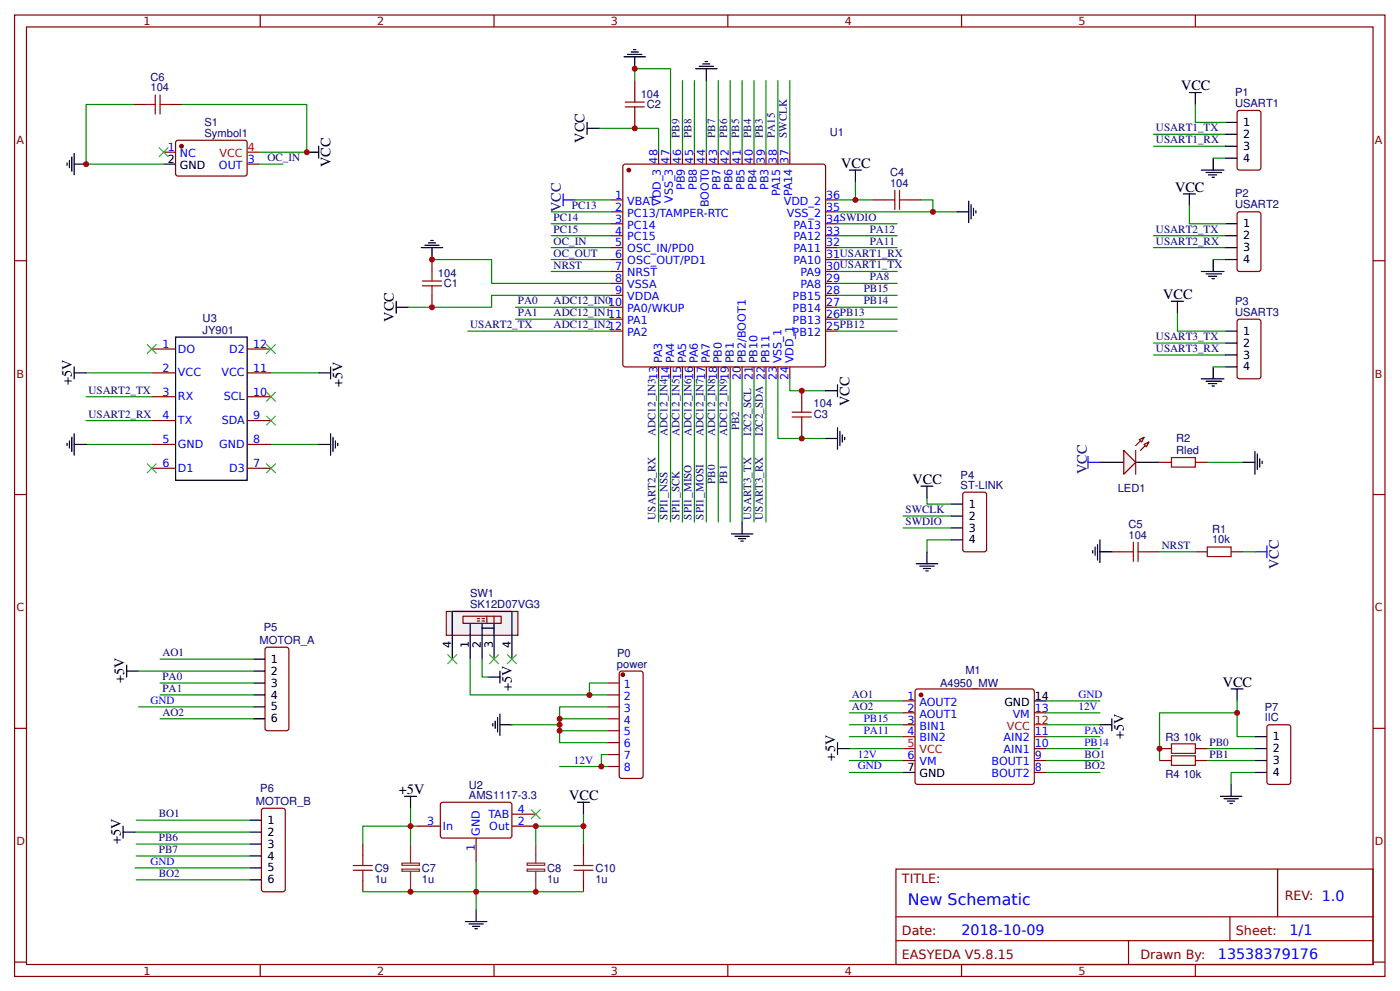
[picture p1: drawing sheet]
<svg xmlns="http://www.w3.org/2000/svg" width="311mm" height="220mm" viewBox="0 0 311 220" stroke-linecap="round" stroke-linejoin="round" font-family="sans-serif">
<g fill="none" stroke="#800" stroke-width=".26">
<path d="M3.2 3.3h304v213.3h-304zM5.9 6h298.7v207.9h-298.7zM57.7 3.3v2.7M109.6 3.3v2.7M140.8 17.9v2.6M161.4 3.3v2.7M213.3 3.3v2.7M265.2 3.3v2.7M138.2 36.7l.5-.3 44.2 .1 .2 .4v44.2l-.5 .3-44.2-.1-.2-.4zM140.8 25.8v2.7M146.1 33.8v2.6M148.7 33.8v2.6"/>
<path d="M151.4 33.8v2.6M154 33.8v2.6M156.7 33.8v2.6M159.3 33.8v2.6M162 33.8v2.6M164.6 33.8v2.6M167.3 33.8v2.6M169.9 33.8v2.6M172.6 33.8v2.6M175.2 33.8v2.6M3.2 57.8h2.7M95.8 57.6v2.6"/>
<path d="M135.5 44.3h2.7M135.5 47h2.7M135.5 49.6h2.7M135.5 52.3h2.7M135.5 54.9h2.7M135.5 57.6h2.7M183.1 44.3h2.7M183.1 47h2.7M183.1 49.6h2.7M183.1 52.3h2.7M183.1 54.9h2.7M183.1 57.6h2.7"/>
<path d="M304.6 57.8h2.6M95.8 65.5v2.7M135.5 60.2h2.7M135.5 62.9h2.7M135.5 65.5h2.7M135.5 68.2h2.7M135.5 70.8h2.7M135.5 73.4h2.7M183.1 60.2h2.7M183.1 62.9h2.7M183.1 65.5h2.7M183.1 68.2h2.7"/>
<path d="M183.1 70.8h2.7M183.1 73.4h2.7M146.1 81.4v2.6M148.7 81.4v2.6M151.4 81.4v2.6M154 81.4v2.6M156.7 81.4v2.6M159.3 81.4v2.6M162 81.4v2.6M164.6 81.4v2.6M167.3 81.4v2.6M169.9 81.4v2.6"/>
<path d="M172.6 81.4v2.6M175.2 81.4v2.6M177.9 86.7v2.6M177.9 94.6v2.7M3.2 109.7h2.7M304.6 109.7h2.6M3.2 161.6h2.7M304.6 161.6h2.6M198.8 192.8h105.8v21.1h-105.8zM283.4 192.8v10.6M3.2 213.4h2.7M57.7 213.9v2.7"/>
<path d="M109.6 213.9v2.7M161.4 213.9v2.7M198.8 203.4h105.8M198.8 208.7h105.8M213.3 213.9v2.7M250.3 208.7v5.2M265.2 213.9v2.7M272.8 203.4v5.3M304.6 213.4h2.6"/>
</g>
<circle cx="139.5" cy="37.7" r=".4" fill="#800" stroke="#800" stroke-width=".26"/>
<path d="M124.9 44.3h2.7M124.9 43v2.7" fill="none" stroke="#00f" stroke-width=".26"/>
<g fill="none" stroke="#080" stroke-width=".26">
<path d="M140.8 17.9v-2.7h7.9v18.6M151.4 17.9v15.9M154 17.9v15.9M159.3 17.9v15.9M162 17.9v15.9M164.6 17.9v15.9M172.6 17.9v15.9M175.2 17.9v15.9M132.9 28.5h13.2v5.3M255.9 29.8h15.9M255.9 32.4h15.9M269.1 35.1h2.7"/>
<path d="M122.3 49.6h13.2M122.3 52.3h13.2M122.3 47h13.2M127.6 44.3h7.9M185.8 49.6h13.2M185.8 52.3h13.2M185.8 57.6h13.2M185.8 44.3h7.9M185.8 54.9h13.2M204.3 44.3h2.7v2.7h-21.2M255.9 52.3h15.9M255.9 54.9h15.9"/>
<path d="M269.1 57.6h2.7M103.8 73.4h31.7M114.4 68.2h21.1M122.3 60.2h13.2M185.8 60.2h13.2M185.8 68.2h13.2M185.8 73.4h13.2M185.8 70.8h13.2M185.8 65.5h13.2M185.8 62.9h13.2M255.9 76.1h15.9M255.9 78.7h15.9"/>
<path d="M146.1 84v31.8M148.7 84v31.8M151.4 84v31.8M154 84v31.8M156.7 84v31.8M159.3 84v31.8M162 84v31.8M164.6 84v31.8M167.3 84v31.8M169.9 84v31.8M172.6 84v13.3h10.5M175.2 84v2.7h7.9"/>
<path d="M269.1 81.4h2.7"/>
</g>
<path d="M138.7 23.7h4.2M138.7 22.6h4.2M140.8 20.5v2.1M140.8 23.7v2.1M93.7 63.4h4.2M93.7 62.3h4.2M95.8 60.2v2.1M95.8 63.4v2.1M175.7 92.5h4.3M175.7 91.4h4.3M177.9 89.3v2.1M177.9 92.5v2.1" fill="none" stroke="#a00000" stroke-width=".26"/>
<g fill="none" stroke="#000" stroke-width=".26">
<path d="M266.5 37.7h5M267.5 38.3h3.5M268.1 38.8h1.8M268.9 39.3h.5M269.1 35.1v2.6M269.1 57.6v2.6M266.5 60.2h5M267.5 60.7h3.5M268.1 61.3h1.8M268.9 61.8h.5M266.5 84h5M267.5 84.6h3.5"/>
<path d="M268.1 85.1h1.8M268.9 85.6h.5M269.1 81.4v2.6M244 102.6h5.3M251.9 102.6h5.3"/>
</g>
<path d="M249.3 99.9l2.6 2.7-2.6 2.6z" fill="#efefef" stroke="#800" stroke-width=".26"/>
<path d="M253.8 97l-1.9 1.8M254.8 98.1l-1.8 1.8" fill="none" stroke="#800" stroke-width=".26"/>
<g fill="#efefef" stroke="#800" stroke-width=".26">
<path d="M253.8 98.6l1-.5-.5 1z"/>
<path d="M252.7 97.5l1.1-.5-.5 1.1z"/>
</g>
<g fill="none" stroke="#800" stroke-width=".26">
<path d="M29.7 23.2h2.6M36.3 33.8h2.6M37.6 23.2h2.7M39 31.4l.5-.3 15.1 .1 .2 .4-.1 7.2-.4 .3-15.1-.1-.3-.5zM54.8 36.4h2.7M274.5 24.8l.5-.3h4.2l.4 .3 .1 12.4-.2 .5h-4.5l-.5-.2zM193.7 44.3h2.7M201.7 44.3h2.6M274.5 47.3l.5-.3h4.2l.4 .3 .1 12.4-.2 .4-4.5 .1-.5-.2zM33.7 77.4h5.2M54.8 77.4h5.3M274.5 71.1l.5-.3h4.2l.4 .3 .1 12.4-.2 .5h-4.5l-.5-.2z"/>
<path d="M33.7 88h5.2M33.7 93.3h5.2M33.7 98.6h5.2M33.7 82.7h5.2M54.8 88h5.3M54.8 93.3h5.3M54.8 98.6h5.3M54.8 82.7h5.3M251.9 99.9v5.3M33.7 103.9h5.2M54.8 103.9h5.3M213.6 109.4l.5-.2h4.2l.5 .2 .1 12.5-.3 .4-4.5 .1-.5-.3z"/>
<path d="M257.2 102.6h2.7M265.2 102.6h2.6M246.6 122.4h2.7M254.6 122.4h2.6M265.2 122.4h2.6M273.1 122.4h2.6M58.9 143.8l.4-.2h4.3l.4 .2 .1 .3v17.5l-.1 .2-.4 .3h-4.3l-.4-.3-.1-.2zM134.7 151.5h2.7M134.7 154.1h2.7M134.7 156.8h2.7M134.7 159.4h2.7M137.4 149.1l.5-.2h4.2h.3l.3 .5v22.7l-.1 .3-.5 .3h-4.2l-.5-.3v-.3z"/>
<path d="M200.3 155.5h2.7M200.3 158.1h2.7M203.1 153.1l.4-.3 25.7 .1 .2 .5v20.3l-.5 .3-25.7-.1-.2-.4zM229.4 158.1h2.7M58.1 179.5l.4-.2h4.3l.4 .2 .1 .3v17.5l-.1 .2-.4 .3h-4.3l-.4-.3-.1-.2zM97.8 178.2l.4-.2h15.1l.3 .5-.1 7.1-.5 .3-15.1-.1-.2-.4zM134.7 162.1h2.7M134.7 164.7h2.7M134.7 167.4h2.7M134.7 170h2.7M200.3 168.7h2.7M200.3 160.8h2.7"/>
<path d="M200.3 163.4h2.7M229.4 166.1h2.7M229.4 168.7h2.7M229.4 163.4h2.7M229.4 171.3h2.7M257.2 166.1h2.7M257.2 168.7h2.7M265.2 166.1h2.6M265.2 168.7h2.6M281.1 161l.5-.2h4.2l.5 .2v12.5l-.2 .4-4.5 .1-.5-.3zM92.4 183.3h5.3M105.6 185.9v5.3"/>
<path d="M113.6 183.3h5.3M113.6 180.6h5.3"/>
</g>
<g fill="none" stroke="#a00000" stroke-width=".26">
<path d="M32.3 23.2h2.1M34.4 21.1v4.2M35.5 21.1v4.2M35.5 23.2h2.1M196.4 44.3h2.1M198.5 42.2v4.3M199.5 42.2v4.3M199.5 44.3h2.2M259.9 101.5h5.3v2.1h-5.3zM249.3 122.4h2.1M251.4 120.3v4.2M252.5 120.3v4.2"/>
<path d="M252.5 122.4h2.1M267.8 121.3h5.3v2.2h-5.3zM259.9 165h5.3v2.1h-5.3zM259.9 167.6h5.3v2.2h-5.3z"/>
</g>
<g fill="none" stroke="#000" stroke-width=".26">
<path d="M138.4 12.6h4.8M139.2 12.1h3.2M140 11.5h1.6M140.5 11h.6M140.8 12.6v2.6M154.3 15.2h4.8M155.1 14.7h3.2M155.9 14.2h1.6M156.4 13.7h.6M156.7 15.2v2.7M14.9 36.1v.6M15.4 35.6v1.6"/>
<path d="M15.9 34.8v3.2M16.5 34v4.8M16.5 36.4h2.6M36.3 36.4h2.6M68.1 33.8h2.6M70.7 32.4v2.7M130.2 28.5h2.7M130.2 27.1v2.7M188.4 37.7h2.7M189.8 37.7v2.7M263.8 20.5h2.7M265.2 20.5v2.7"/>
<path d="M271.8 27.1h2.6M271.8 29.8h2.6M271.8 32.4h2.6M271.8 35.1h2.6M93.5 54.9h4.7M94.2 54.4h3.2M95 53.9h1.6M95.6 53.3h.5M95.8 54.9v2.7M212.2 47h2.7M214.9 44.6v4.8M215.4 45.4v3.2"/>
<path d="M216 46.2v1.6M216.5 46.7v.6M262.5 43h2.7M263.8 43v2.7M271.8 49.6h2.6M271.8 52.3h2.6M271.8 54.9h2.6M271.8 57.6h2.6M39 74.8h15.8v31.7h-15.8zM87.9 68.2h2.6M87.9 66.8v2.7M259.9 66.8h2.6"/>
<path d="M261.2 66.8v2.7M271.8 73.4h2.6M271.8 76.1h2.6M271.8 78.7h2.6M14.9 98.3v.5M15.4 97.8v1.6M15.9 97v3.2M16.5 82.7h2.6M16.5 81.4v2.6M16.5 96.2v4.8M16.5 98.6h2.6M70.7 82.7h2.6"/>
<path d="M70.7 98.6h2.6M73.3 81.4v2.6M73.3 96.2v4.8M73.9 97v3.2M74.4 97.8v1.6M74.9 98.3v.5M183.1 97.3h2.7M183.1 86.7h2.7M185.8 85.4v2.6M185.8 94.9v4.7M186.3 95.7v3.1M186.8 96.5v1.6"/>
<path d="M187.4 97v.5M271.8 81.4h2.6M162.2 118.4h4.8M163 119h3.2M163.8 119.5h1.6M164.6 115.8v2.6M204.3 107.8h2.7M205.6 107.8v2.7M210.9 111.8h2.7M210.9 114.5h2.7M210.9 117.1h2.7M210.9 119.8h2.7"/>
<path d="M244 119.8v5M275.7 102.6h2.7M278.4 100.2v5M278.9 100.7v3.4M279.5 101.8v1.8M280 102.3v.5M164.4 120h.5M203.3 125h4.7M204 125.6h3.2M204.8 126.1h1.6M205.4 126.6h.5M205.6 122.4v2.6"/>
<path d="M242.4 122.1v.6M242.9 121.3v1.9M243.5 120.8v3.4M244 122.4h2.6M28.1 148.9h2.6M28.1 147.5v2.7M56.1 146.2h2.7M56.1 148.9h2.7M56.1 151.5h2.7M56.1 154.1h2.7M56.1 156.8h2.7M56.1 159.4h2.7"/>
<path d="M109.9 160v1.6M110.4 159.2v3.1M110.9 158.4v4.7M229.4 155.5h2.7M246.6 159.4v2.7M273.1 152.8h2.6M274.4 152.8v2.7M109.3 160.5v.5M110.9 160.8h2.7M185.8 164.7v2.7M185.8 166.1h2.6M200.3 171.3h2.7"/>
<path d="M244 160.8h2.6M270.7 176.6h4.8M271.5 177.2h3.2M272.3 177.7h1.6M272.8 178.2h.6M273.1 174v2.6M278.4 163.4h2.6M278.4 166.1h2.6M278.4 168.7h2.6M278.4 171.3h2.6M27.3 184.6h2.7M27.3 183.3v2.6"/>
<path d="M55.4 181.9h2.6M55.4 184.6h2.6M55.4 187.2h2.6M55.4 189.9h2.6M55.4 192.5h2.6M55.4 195.2h2.6"/>
</g>
<path d="M241.4 102.6h2.6M241.4 101.2v2.7M278.4 122.4h2.6M281 121.1v2.6" fill="none" stroke="#00f" stroke-width=".26"/>
<g fill="none" stroke="#080" stroke-width=".26">
<path d="M156.7 17.9v15.9M167.3 17.9v15.9M169.9 17.9v15.9M29.7 23.2h-10.6v13.2h17.2M40.3 23.2h27.8v10.6h-10.6M57.5 36.4h5.3M265.2 23.2v3.9h6.6M95.8 57.6h13.3v5.3h26.4M122.3 54.9h13.2M122.3 57.6h13.2M189.8 40.4v3.9M207 47h5.2"/>
<path d="M263.8 45.7v3.9h8M114.4 70.8h21.1M135.5 65.5h-26.4v2.7h-18.6M261.2 69.5v3.9h10.6M19.1 82.7h14.6M19.1 88h14.6M19.1 98.6h14.6M19.1 93.3h14.6M60.1 82.7h10.6M60.1 98.6h10.6M200.3 114.5h10.6M200.3 117.1h10.6"/>
<path d="M205.6 110.5v1.3h5.3M210.9 119.8h-5.3v2.6M267.8 102.6h7.9M257.2 122.4h8M275.7 122.4h2.7M30.7 156.8h25.4M30.7 148.9h25.4M35.5 154.1h20.6M35.5 159.4h20.6M35.5 151.5h20.6M35.5 146.2h20.6M124.1 159.4h10.6"/>
<path d="M134.7 156.8h-10.6v7.9h10.6M188.4 155.5h11.9M188.4 158.1h11.9M232.1 155.5h11.9M232.1 158.1h11.9M274.4 155.5v7.9h4M274.4 158.1h-17.2v10.6M113.6 160.8h10.5M124.1 162.1h10.6M124.1 170h10.6M134.7 167.4h-1.3v2.6M188.4 160.8h11.9"/>
<path d="M188.4 163.4h11.9M188.4 166.1h11.9M188.4 168.7h11.9M188.4 171.3h11.9M232.1 160.8h11.9M232.1 163.4h11.9M232.1 166.1h11.9M232.1 168.7h11.9M232.1 171.3h11.9M267.8 166.1h10.6M267.8 168.7h10.6M278.4 171.3h-5.3v2.7"/>
<path d="M30 184.6h25.4M30 192.5h25.4M30.2 187.2h25.2M30.2 189.9h25.2M30.2 195.2h25.2M30.2 181.9h25.2"/>
</g>
<g fill="#800" stroke="#800" stroke-width=".26">
<circle cx="40.3" cy="32.4" r=".4"/>
<circle cx="204.3" cy="154.1" r=".4"/>
<circle cx="138.2" cy="149.6" r=".4"/>
</g>
<path d="M54.8 33.8h2.7M200.3 166.1h2.7M229.4 160.8h2.7" fill="none" stroke="#f00" stroke-width=".26"/>
<g fill="#000" stroke="#3c3" stroke-width=".26">
<path d="M59.1 86.9l2.1 2.2zM61.2 86.9l-2.1 2.2z"/>
<path d="M59.1 92.2l2.1 2.2zM61.2 92.2l-2.1 2.2z"/>
</g>
<path d="M99 135.6h15.9v5.3h-15.9z" fill="#efefef" stroke="#800" stroke-width=".26"/>
<g fill="none" stroke="#000" stroke-width=".26">
<path d="M104.3 138.3v7.9M106.9 138.3v7.9M106.9 139.3h2.7M109.6 138.3v7.9M100.3 146.2v-10.6h13.3v10.6M108.3 150.2h2.6M110.9 148.9v2.6M89.7 176.6h2.7M91.1 176.6v2.7M128.1 178h2.7M129.4 178v2.6M103.2 204.4h4.8"/>
<path d="M104 204.9h3.2M104.8 205.5h1.6M105.4 206h.5M105.6 201.8v2.6"/>
</g>
<path d="M102.7 136.7h8.5v1.6h-8.5zM105.9 137.2h.5M105.9 137.7h.5M106.9 137.2h.6M106.9 137.7h.6M108 136.7v1.6M109.6 136.7v1.6M80.5 187.2v2.7M80.5 195.2v2.6M129.4 187.2v2.7M129.4 195.2v2.6" fill="none" stroke="#800" stroke-width=".26"/>
<path d="M89.2 192.8h3.9v.5h-3.9zM89.2 191.5h3.9v.4h-3.9zM91.1 187.2v4.3M91.1 193.3v4.5M116.9 192.8h3.9v.5h-3.9zM116.9 191.5h3.9v.4h-3.9zM118.9 187.2v4.3M118.9 193.3v4.5" fill="none" stroke="#8d2323" stroke-width=".26"/>
<path d="M78.4 193h4.2M78.4 192h4.2M80.5 189.9v2.1M80.5 193v2.2M127.3 193h4.3M127.3 192h4.3M129.4 189.9v2.1M129.4 193v2.2" fill="none" stroke="#a00000" stroke-width=".26"/>
<path d="M104.3 146.2v7.9h30.4M106.9 146.2v4h1.4M134.7 151.5h-3.9v2.6M91.1 179.3v4h-10.6v3.9M92.4 183.3h-1.3v3.9M105.6 191.2v6.6h-25.1M118.9 187.2v-3.9h10.5v3.9M129.4 197.8h-23.8v4M129.4 180.6v2.7" fill="none" stroke="#080" stroke-width=".26"/>
<g fill="#000" stroke="#3c3" stroke-width=".26">
<path d="M35.2 32.7l2.2 2.1zM37.4 32.7l-2.2 2.1z"/>
<path d="M32.6 76.4l2.1 2.1zM32.6 78.5l2.1-2.1z"/>
<path d="M59.1 76.4l2.1 2.1zM61.2 76.4l-2.1 2.1z"/>
<path d="M32.6 102.8l2.1 2.1zM34.7 102.8l-2.1 2.1z"/>
<path d="M59.1 102.8l2.1 2.1zM61.2 102.8l-2.1 2.1z"/>
<path d="M99.3 145.2l2.1 2.1zM101.4 145.2l-2.1 2.1z"/>
<path d="M108.5 145.2l2.1 2.1zM110.6 145.2l-2.1 2.1z"/>
<path d="M112.5 145.2l2.1 2.1zM114.6 145.2l-2.1 2.1z"/>
<path d="M117.8 179.5l2.1 2.2zM117.8 181.7l2.1-2.2z"/>
</g>
<g fill="#c00">
<circle cx="130.8" cy="154.1" r=".66"/>
<circle cx="124.1" cy="160.8" r=".66"/>
<circle cx="124.1" cy="162.1" r=".66"/>
<circle cx="124.1" cy="159.4" r=".66"/>
<circle cx="118.9" cy="197.8" r=".66"/>
<circle cx="133.4" cy="170" r=".66"/>
<circle cx="177.9" cy="97.3" r=".66"/>
<circle cx="207" cy="47" r=".66"/>
<circle cx="140.8" cy="28.5" r=".66"/>
<circle cx="140.8" cy="15.2" r=".66"/>
<circle cx="19.1" cy="36.4" r=".66"/>
<circle cx="177.9" cy="86.7" r=".66"/>
<circle cx="68.1" cy="33.8" r=".66"/>
<circle cx="95.8" cy="68.2" r=".66"/>
<circle cx="95.8" cy="57.6" r=".66"/>
<circle cx="189.8" cy="44.3" r=".66"/>
<circle cx="274.4" cy="158.1" r=".66"/>
<circle cx="257.2" cy="166.1" r=".66"/>
<circle cx="91.1" cy="183.3" r=".66"/>
<circle cx="91.1" cy="197.8" r=".66"/>
<circle cx="105.6" cy="197.8" r=".66"/>
<circle cx="118.9" cy="183.3" r=".66"/>
<circle cx="129.4" cy="183.3" r=".66"/>
</g>
<text font-size="3.5" fill="#00f" x="201.4" y="200.7">New Schematic</text>
<g font-size="3.2">
<text x="262" y="20">VCC</text>
<text x="129.7" y="31.6" transform="rotate(-90 129.7 31.6)">VCC</text>
<text x="73.3" y="37.1" transform="rotate(-90 73.3 37.1)">VCC</text>
<text x="186.6" y="37.2">VCC</text>
<text x="260.7" y="42.5">VCC</text>
<text x="87.4" y="71.3" transform="rotate(-90 87.4 71.3)">VCC</text>
<text x="258" y="66.3">VCC</text>
<text x="15.9" y="85.4" transform="rotate(-90 15.9 85.4)">+5V</text>
<text x="76" y="85.9" transform="rotate(-90 76 85.9)">+5V</text>
<text x="188.5" y="90" transform="rotate(-90 188.5 90)">VCC</text>
<text x="202.5" y="107.3">VCC</text>
<text x="27.6" y="151.5" transform="rotate(-90 27.6 151.5)">+5V</text>
<text x="113.6" y="153.4" transform="rotate(-90 113.6 153.4)">+5V</text>
<text x="271.3" y="152.3">VCC</text>
<text x="249.3" y="163.9" transform="rotate(-90 249.3 163.9)">+5V</text>
<text x="185.3" y="168.7" transform="rotate(-90 185.3 168.7)">+5V</text>
<text x="88.5" y="176.1">+5V</text>
<text x="126.3" y="177.4">VCC</text>
<text x="26.8" y="187.2" transform="rotate(-90 26.8 187.2)">+5V</text>
</g>
<g font-size="3.2" fill="#000080">
<text x="124.4" y="47" transform="rotate(-90 124.4 47)">VCC</text>
<text x="241.1" y="105.2" transform="rotate(-90 241.1 105.2)">VCC</text>
<text x="283.7" y="126.3" transform="rotate(-90 283.7 126.3)">VCC</text>
</g>
<g font-size="3.2" fill="#00f">
<text x="213.3" y="207.3">2018-10-09</text>
<text x="286.1" y="207.3">1/1</text>
<text x="270.2" y="212.6">13538379176</text>
</g>
<g font-size="2.8" fill="#800">
<text x="200.1" y="196">TITLE:</text>
<text x="285" y="199.7">REV: 1.0</text>
<text x="200.1" y="207.3">Date:</text>
<text x="274.2" y="207.3">Sheet:</text>
<text x="200.1" y="212.6">EASYEDA V5.8.15</text>
<text x="253" y="212.6">Drawn By:</text>
</g>
<g font-size="2.5" fill="#800">
<text x="31.8" y="5.6">1</text>
<text x="83.7" y="5.6">2</text>
<text x="135.5" y="5.6">3</text>
<text x="187.4" y="5.6">4</text>
<text x="239.2" y="5.6">5</text>
<text x="3.6" y="31.9">A</text>
<text x="305" y="31.9">A</text>
<text x="3.6" y="83.8">B</text>
<text x="305" y="83.8">B</text>
<text x="3.6" y="135.6">C</text>
<text x="305" y="135.6">C</text>
<text x="3.6" y="187.5">D</text>
<text x="305" y="187.5">D</text>
<text x="31.8" y="216.2">1</text>
<text x="83.7" y="216.2">2</text>
<text x="135.5" y="216.2">3</text>
<text x="187.4" y="216.2">4</text>
<text x="239.2" y="216.2">5</text>
</g>
<g font-size="2.5" fill="#000080">
<text x="33.4" y="17.9">C6</text>
<text x="33.4" y="20.3">104</text>
<text x="142.1" y="21.7">104</text>
<text x="274" y="23.7">USART1</text>
<text x="274" y="21.3">P1</text>
<text x="45.4" y="27.9">S1</text>
<text x="143.5" y="24">C2</text>
<text x="256.4" y="29.1">USART1_TX</text>
<text x="45.4" y="30.3">Symbol1</text>
<text x="59.3" y="35.7">OC_IN</text>
<text x="150.7" y="30.6" transform="rotate(-90 150.7 30.6)">PB9</text>
<text x="153.4" y="30.6" transform="rotate(-90 153.4 30.6)">PB8</text>
<text x="158.7" y="30.6" transform="rotate(-90 158.7 30.6)">PB7</text>
<text x="161.3" y="30.6" transform="rotate(-90 161.3 30.6)">PB6</text>
<text x="164" y="30.6" transform="rotate(-90 164 30.6)">PB5</text>
<text x="166.6" y="30.6" transform="rotate(-90 166.6 30.6)">PB4</text>
<text x="169.3" y="30.6" transform="rotate(-90 169.3 30.6)">PB3</text>
<text x="171.9" y="30.6" transform="rotate(-90 171.9 30.6)">PA15</text>
<text x="174.5" y="30.6" transform="rotate(-90 174.5 30.6)">SWCLK</text>
<text x="184.1" y="30.1">U1</text>
<text x="256.4" y="31.8">USART1_RX</text>
<text x="197.4" y="41.4">104</text>
<text x="197.4" y="39">C4</text>
<text x="126.9" y="46.3">PC13</text>
<text x="274" y="46.2">USART2</text>
<text x="274" y="43.8">P2</text>
<text x="122.8" y="49">PC14</text>
<text x="122.8" y="51.6">PC15</text>
<text x="192.9" y="51.6">PA12</text>
<text x="256.4" y="51.6">USART2_TX</text>
<text x="122.8" y="54.3">OC_IN</text>
<text x="122.8" y="56.9">OC_OUT</text>
<text x="122.8" y="59.6">NRST</text>
<text x="192.9" y="54.3">PA11</text>
<text x="256.4" y="54.3">USART2_RX</text>
<text x="97.2" y="61.4">104</text>
<text x="98.5" y="63.7">C1</text>
<text x="191.6" y="64.8">PB15</text>
<text x="192.9" y="62.2">PA8</text>
<text x="45" y="71.4">U3</text>
<text x="114.9" y="67.5">PA0</text>
<text x="114.9" y="70.1">PA1</text>
<text x="122.8" y="67.5">ADC12_IN010</text>
<text x="122.8" y="70.1">ADC12_IN111</text>
<text x="191.6" y="67.5">PB14</text>
<text x="274" y="70">USART3</text>
<text x="274" y="67.6">P3</text>
<text x="44.9" y="74">JY901</text>
<text x="104.3" y="72.8">USART2_TX</text>
<text x="122.8" y="72.8">ADC12_IN212</text>
<text x="256.4" y="75.4">USART3_TX</text>
<text x="256.4" y="78.1">USART3_RX</text>
<text x="19.6" y="87.3">USART2_TX</text>
<text x="19.6" y="92.6">USART2_RX</text>
<text x="164" y="95.4" transform="rotate(-90 164 95.4)">PB2</text>
<text x="180.5" y="90.2">104</text>
<text x="180.5" y="92.8">C3</text>
<text x="145.4" y="96.7" transform="rotate(-90 145.4 96.7)">ADC12_IN313</text>
<text x="148.1" y="96.7" transform="rotate(-90 148.1 96.7)">ADC12_IN414</text>
<text x="150.7" y="96.7" transform="rotate(-90 150.7 96.7)">ADC12_IN515</text>
<text x="153.4" y="96.7" transform="rotate(-90 153.4 96.7)">ADC12_IN616</text>
<text x="156" y="96.7" transform="rotate(-90 156 96.7)">ADC12_IN717</text>
<text x="158.7" y="96.7" transform="rotate(-90 158.7 96.7)">ADC12_IN818</text>
<text x="161.3" y="96.7" transform="rotate(-90 161.3 96.7)">ADC12_IN919</text>
<text x="166.6" y="96.7" transform="rotate(-90 166.6 96.7)">I2C2_SCL 21</text>
<text x="169.3" y="96.7" transform="rotate(-90 169.3 96.7)">I2C2_SDA 22</text>
<text x="260.9" y="100.7">Rled</text>
<text x="260.9" y="98.1">R2</text>
<text x="158.7" y="107.3" transform="rotate(-90 158.7 107.3)">PB0</text>
<text x="161.3" y="107.3" transform="rotate(-90 161.3 107.3)">PB1</text>
<text x="213.1" y="106.2">P4</text>
<text x="200.9" y="113.8">SWCLK</text>
<text x="213.1" y="108.4">ST-LINK</text>
<text x="248" y="109">LED1</text>
<text x="145.4" y="115.3" transform="rotate(-90 145.4 115.3)">USART2_RX</text>
<text x="148.1" y="115.3" transform="rotate(-90 148.1 115.3)">SPI1_NSS</text>
<text x="150.7" y="115.3" transform="rotate(-90 150.7 115.3)">SPI1_SCK</text>
<text x="153.4" y="115.3" transform="rotate(-90 153.4 115.3)">SPI1_MISO</text>
<text x="156" y="115.3" transform="rotate(-90 156 115.3)">SPI1_MOSI</text>
<text x="166.6" y="115.3" transform="rotate(-90 166.6 115.3)">USART3_TX</text>
<text x="169.3" y="115.3" transform="rotate(-90 169.3 115.3)">USART3_RX</text>
<text x="200.9" y="116.4">SWDIO</text>
<text x="250.4" y="119.5">104</text>
<text x="250.4" y="117.1">C5</text>
<text x="268.9" y="118.2">R1</text>
<text x="257.8" y="121.7">NRST</text>
<text x="268.9" y="120.5">10k</text>
<text x="104.3" y="134.8">SK12D07VG3</text>
<text x="104.3" y="132.5">SW1</text>
<text x="57.6" y="142.8">MOTOR_A</text>
<text x="58.5" y="139.9">P5</text>
<text x="36" y="145.5">AO1</text>
<text x="136.9" y="148.1">power</text>
<text x="136.9" y="145.7">P0</text>
<text x="214.1" y="149.5">M1</text>
<text x="36" y="150.8">PA0</text>
<text x="36" y="153.5">PA1</text>
<text x="189" y="154.8">AO1</text>
<text x="208.5" y="152.3">A4950_MW</text>
<text x="36" y="158.8">AO2</text>
<text x="189" y="157.5">AO2</text>
<text x="280.6" y="157.8">P7</text>
<text x="280.6" y="160">IIC</text>
<text x="258.6" y="164.3">R3</text>
<text x="262.5" y="164.3">10k</text>
<text x="268.3" y="165.4">PB0</text>
<text x="240.6" y="168">BO1</text>
<text x="240.6" y="170.7">BO2</text>
<text x="258.6" y="172.5">R4</text>
<text x="262.5" y="172.5">10k</text>
<text x="268.3" y="168">PB1</text>
<text x="56.8" y="178.5">MOTOR_B</text>
<text x="57.7" y="175.7">P6</text>
<text x="104" y="177.2">AMS1117-3.3</text>
<text x="104" y="175">U2</text>
<text x="35.2" y="181.3">BO1</text>
<text x="35.2" y="186.6">PB6</text>
<text x="35.2" y="189.2">PB7</text>
<text x="35.2" y="194.5">BO2</text>
<text x="83.1" y="195.8">1u</text>
<text x="83.1" y="193.4">C9</text>
<text x="93.6" y="195.8">1u</text>
<text x="93.6" y="193.4">C7</text>
<text x="121.4" y="195.8">1u</text>
<text x="121.4" y="193.4">C8</text>
<text x="132.1" y="195.8">1u</text>
<text x="132.1" y="193.4">C10</text>
</g>
<g font-size="2.5">
<text x="275.7" y="27.9">1</text>
<text x="275.7" y="30.6">2</text>
<text x="275.7" y="33.2">3</text>
<text x="275.7" y="35.9">4</text>
<text x="37.2" y="36.1">2</text>
<text x="39.9" y="37.5">GND</text>
<text x="275.7" y="50.4">1</text>
<text x="275.7" y="53.1">2</text>
<text x="275.7" y="55.7">3</text>
<text x="275.7" y="58.4">4</text>
<text x="275.7" y="74.2">1</text>
<text x="275.7" y="76.9">2</text>
<text x="275.7" y="79.5">3</text>
<text x="275.7" y="82.2">4</text>
<text x="214.9" y="112.6">1</text>
<text x="214.9" y="115.3">2</text>
<text x="214.9" y="117.9">3</text>
<text x="214.9" y="120.5">4</text>
<text x="100.1" y="143.8" transform="rotate(-90 100.1 143.8)">4</text>
<text x="104" y="143.8" transform="rotate(-90 104 143.8)">1</text>
<text x="106.7" y="143.8" transform="rotate(-90 106.7 143.8)">2</text>
<text x="109.3" y="143.8" transform="rotate(-90 109.3 143.8)">3</text>
<text x="113.3" y="143.8" transform="rotate(-90 113.3 143.8)">4</text>
<text x="60.1" y="147">1</text>
<text x="60.1" y="149.6">2</text>
<text x="60.1" y="152.3">3</text>
<text x="60.1" y="154.9">4</text>
<text x="229.6" y="155.2">14</text>
<text x="60.1" y="157.6">5</text>
<text x="60.1" y="160.2">6</text>
<text x="222.8" y="156.5">GND</text>
<text x="282.4" y="164.2">1</text>
<text x="282.4" y="166.8">2</text>
<text x="201.3" y="171.1">7</text>
<text x="204" y="172.4">GND</text>
<text x="282.4" y="169.5">3</text>
<text x="282.4" y="172.1">4</text>
<text x="59.3" y="182.7">1</text>
<text x="59.3" y="185.4">2</text>
<text x="59.3" y="188">3</text>
<text x="59.3" y="190.7">4</text>
<text x="59.3" y="193.3">5</text>
<text x="59.3" y="196">6</text>
</g>
<g font-size="2.5" fill="#00f">
<text x="37.2" y="33.5">1</text>
<text x="39.9" y="34.8">NC</text>
<text x="48.6" y="37.5">OUT</text>
<text x="55" y="36.1">3</text>
<text x="145.8" y="36.3" transform="rotate(-90 145.8 36.3)">48</text>
<text x="148.5" y="36.3" transform="rotate(-90 148.5 36.3)">47</text>
<text x="151.1" y="36.3" transform="rotate(-90 151.1 36.3)">46</text>
<text x="153.8" y="36.3" transform="rotate(-90 153.8 36.3)">45</text>
<text x="156.4" y="36.3" transform="rotate(-90 156.4 36.3)">44</text>
<text x="159.1" y="36.3" transform="rotate(-90 159.1 36.3)">43</text>
<text x="161.7" y="36.3" transform="rotate(-90 161.7 36.3)">42</text>
<text x="164.4" y="36.3" transform="rotate(-90 164.4 36.3)">41</text>
<text x="167" y="36.3" transform="rotate(-90 167 36.3)">40</text>
<text x="169.7" y="36.3" transform="rotate(-90 169.7 36.3)">39</text>
<text x="172.3" y="36.3" transform="rotate(-90 172.3 36.3)">38</text>
<text x="174.9" y="36.3" transform="rotate(-90 174.9 36.3)">37</text>
<text x="136.5" y="44.1">1</text>
<text x="136.5" y="46.7">2</text>
<text x="139.1" y="45.4">VBAT</text>
<text x="146.6" y="45.7" transform="rotate(-90 146.6 45.7)">VDD_3</text>
<text x="149.3" y="45" transform="rotate(-90 149.3 45)">VSS_3</text>
<text x="151.9" y="42.1" transform="rotate(-90 151.9 42.1)">PB9</text>
<text x="154.6" y="42.1" transform="rotate(-90 154.6 42.1)">PB8</text>
<text x="157.2" y="46" transform="rotate(-90 157.2 46)">BOOT0</text>
<text x="159.9" y="42.1" transform="rotate(-90 159.9 42.1)">PB7</text>
<text x="162.5" y="42.1" transform="rotate(-90 162.5 42.1)">PB6</text>
<text x="165.2" y="42.1" transform="rotate(-90 165.2 42.1)">PB5</text>
<text x="167.8" y="42.1" transform="rotate(-90 167.8 42.1)">PB4</text>
<text x="170.4" y="42.1" transform="rotate(-90 170.4 42.1)">PB3</text>
<text x="173.1" y="43.5" transform="rotate(-90 173.1 43.5)">PA15</text>
<text x="173.9" y="45.4">VDD_2</text>
<text x="175.7" y="43.5" transform="rotate(-90 175.7 43.5)">PA14</text>
<text x="183.3" y="46.7">35</text>
<text x="183.3" y="44.1">36</text>
<text x="136.5" y="49.4">3</text>
<text x="136.5" y="52">4</text>
<text x="139.1" y="48">PC13/TAMPER-RTC</text>
<text x="139.1" y="50.7">PC14</text>
<text x="139.1" y="53.3">PC15</text>
<text x="174.5" y="48">VSS_2</text>
<text x="176" y="53.3">PA12</text>
<text x="176" y="50.7">PA13</text>
<text x="183.3" y="52">33</text>
<text x="183.3" y="49.4">34SWDIO</text>
<text x="136.5" y="54.7">5</text>
<text x="136.5" y="57.3">6</text>
<text x="136.5" y="60">7</text>
<text x="139.1" y="56">OSC_IN/PD0</text>
<text x="139.1" y="58.6">OSC_OUT/PD1</text>
<text x="176" y="58.6">PA10</text>
<text x="176" y="56">PA11</text>
<text x="183.3" y="60">30USART1_TX</text>
<text x="183.3" y="57.3">31USART1_RX</text>
<text x="183.3" y="54.7">32</text>
<text x="136.5" y="62.6">8</text>
<text x="136.5" y="65.2">9</text>
<text x="139.1" y="61.3">NRST</text>
<text x="139.1" y="63.9">VSSA</text>
<text x="177.6" y="63.9">PA8</text>
<text x="177.6" y="61.3">PA9</text>
<text x="183.3" y="65.2">28</text>
<text x="183.3" y="62.6">29</text>
<text x="139.1" y="66.6">VDDA</text>
<text x="139.1" y="69.2">PA0/WKUP</text>
<text x="139.1" y="71.9">PA1</text>
<text x="175.8" y="71.9">PB13</text>
<text x="175.8" y="69.2">PB14</text>
<text x="175.8" y="66.6">PB15</text>
<text x="183.3" y="70.5">26PB13</text>
<text x="183.3" y="67.9">27</text>
<text x="36.1" y="77.2">1</text>
<text x="56.2" y="77.2">12</text>
<text x="139.1" y="74.5">PA2</text>
<text x="175.8" y="74.5">PB12</text>
<text x="183.3" y="73.2">25PB12</text>
<text x="36.1" y="82.4">2</text>
<text x="39.5" y="78.2">DO</text>
<text x="39.5" y="83.5">VCC</text>
<text x="49.2" y="83.5">VCC</text>
<text x="50.8" y="78.2">D2</text>
<text x="56.2" y="82.4">11</text>
<text x="146.9" y="80.6" transform="rotate(-90 146.9 80.6)">PA3</text>
<text x="149.5" y="80.6" transform="rotate(-90 149.5 80.6)">PA4</text>
<text x="152.2" y="80.6" transform="rotate(-90 152.2 80.6)">PA5</text>
<text x="154.8" y="80.6" transform="rotate(-90 154.8 80.6)">PA6</text>
<text x="157.5" y="80.6" transform="rotate(-90 157.5 80.6)">PA7</text>
<text x="160.1" y="80.6" transform="rotate(-90 160.1 80.6)">PB0</text>
<text x="162.8" y="80.6" transform="rotate(-90 162.8 80.6)">PB1</text>
<text x="165.4" y="80.6" transform="rotate(-90 165.4 80.6)">PB2/BOOT1</text>
<text x="168.1" y="80.6" transform="rotate(-90 168.1 80.6)">PB10</text>
<text x="170.7" y="80.6" transform="rotate(-90 170.7 80.6)">PB11</text>
<text x="173.4" y="80.6" transform="rotate(-90 173.4 80.6)">VSS_1</text>
<text x="176" y="80.6" transform="rotate(-90 176 80.6)">VDD_1</text>
<text x="36.1" y="87.7">3</text>
<text x="39.5" y="88.8">RX</text>
<text x="49.6" y="88.8">SCL</text>
<text x="56.2" y="87.7">10</text>
<text x="164.4" y="84.4" transform="rotate(-90 164.4 84.4)">20</text>
<text x="172.3" y="84.4" transform="rotate(-90 172.3 84.4)">23</text>
<text x="174.9" y="84.4" transform="rotate(-90 174.9 84.4)">24</text>
<text x="36.1" y="93">4</text>
<text x="39.5" y="94.1">TX</text>
<text x="49.2" y="94.1">SDA</text>
<text x="56.2" y="93">9</text>
<text x="36.1" y="98.3">5</text>
<text x="39.5" y="99.4">GND</text>
<text x="48.6" y="99.4">GND</text>
<text x="56.2" y="98.3">8</text>
<text x="36.1" y="103.6">6</text>
<text x="39.5" y="104.7">D1</text>
<text x="50.8" y="104.7">D3</text>
<text x="56.2" y="103.6">7</text>
<text x="138.4" y="152.6">1</text>
<text x="138.4" y="155.2">2</text>
<text x="201.3" y="155.2">1</text>
<text x="239.2" y="154.8">GND</text>
<text x="33.4" y="156.1">GND</text>
<text x="138.4" y="157.9">3</text>
<text x="138.4" y="160.5">4</text>
<text x="191.6" y="160.1">PB15</text>
<text x="201.3" y="157.9">2</text>
<text x="201.3" y="160.5">3</text>
<text x="204" y="156.5">AOUT2</text>
<text x="204" y="159.2">AOUT1</text>
<text x="204" y="161.8">BIN1</text>
<text x="224.6" y="159.2">VM</text>
<text x="229.6" y="157.9">13</text>
<text x="239.2" y="157.5">12V</text>
<text x="138.4" y="163.1">5</text>
<text x="138.4" y="165.8">6</text>
<text x="191.6" y="162.7">PA11</text>
<text x="201.3" y="163.1">4</text>
<text x="204" y="164.5">BIN2</text>
<text x="222.6" y="167.1">AIN1</text>
<text x="222.6" y="164.5">AIN2</text>
<text x="229.6" y="165.8">10</text>
<text x="229.6" y="163.1">11</text>
<text x="240.6" y="162.7">PA8</text>
<text x="240.6" y="165.4">PB14</text>
<text x="127.3" y="169.4">12V</text>
<text x="138.4" y="168.4">7</text>
<text x="138.4" y="171.1">8</text>
<text x="190.3" y="170.7">GND</text>
<text x="190.3" y="168">12V</text>
<text x="201.3" y="168.4">6</text>
<text x="204" y="169.8">VM</text>
<text x="220" y="172.4">BOUT2</text>
<text x="220" y="169.8">BOUT1</text>
<text x="229.6" y="171.1">8</text>
<text x="229.6" y="168.4">9</text>
<text x="94.8" y="183">3</text>
<text x="98.2" y="184">In</text>
<text x="106.4" y="185.4" transform="rotate(-90 106.4 185.4)">GND</text>
<text x="108.3" y="181.4">TAB</text>
<text x="108.5" y="184">Out</text>
<text x="114.9" y="183">2</text>
<text x="114.9" y="180.3">4</text>
<text x="33.4" y="191.8">GND</text>
<text x="105.4" y="188.8" transform="rotate(-90 105.4 188.8)">1</text>
</g>
<g font-size="2.5" fill="#f00">
<text x="48.7" y="34.8">VCC</text>
<text x="55" y="33.5">4</text>
<text x="223.3" y="161.8">VCC</text>
<text x="229.6" y="160.5">12</text>
<text x="201.3" y="165.8">5</text>
<text x="204" y="167.1">VCC</text>
</g>
</svg>
